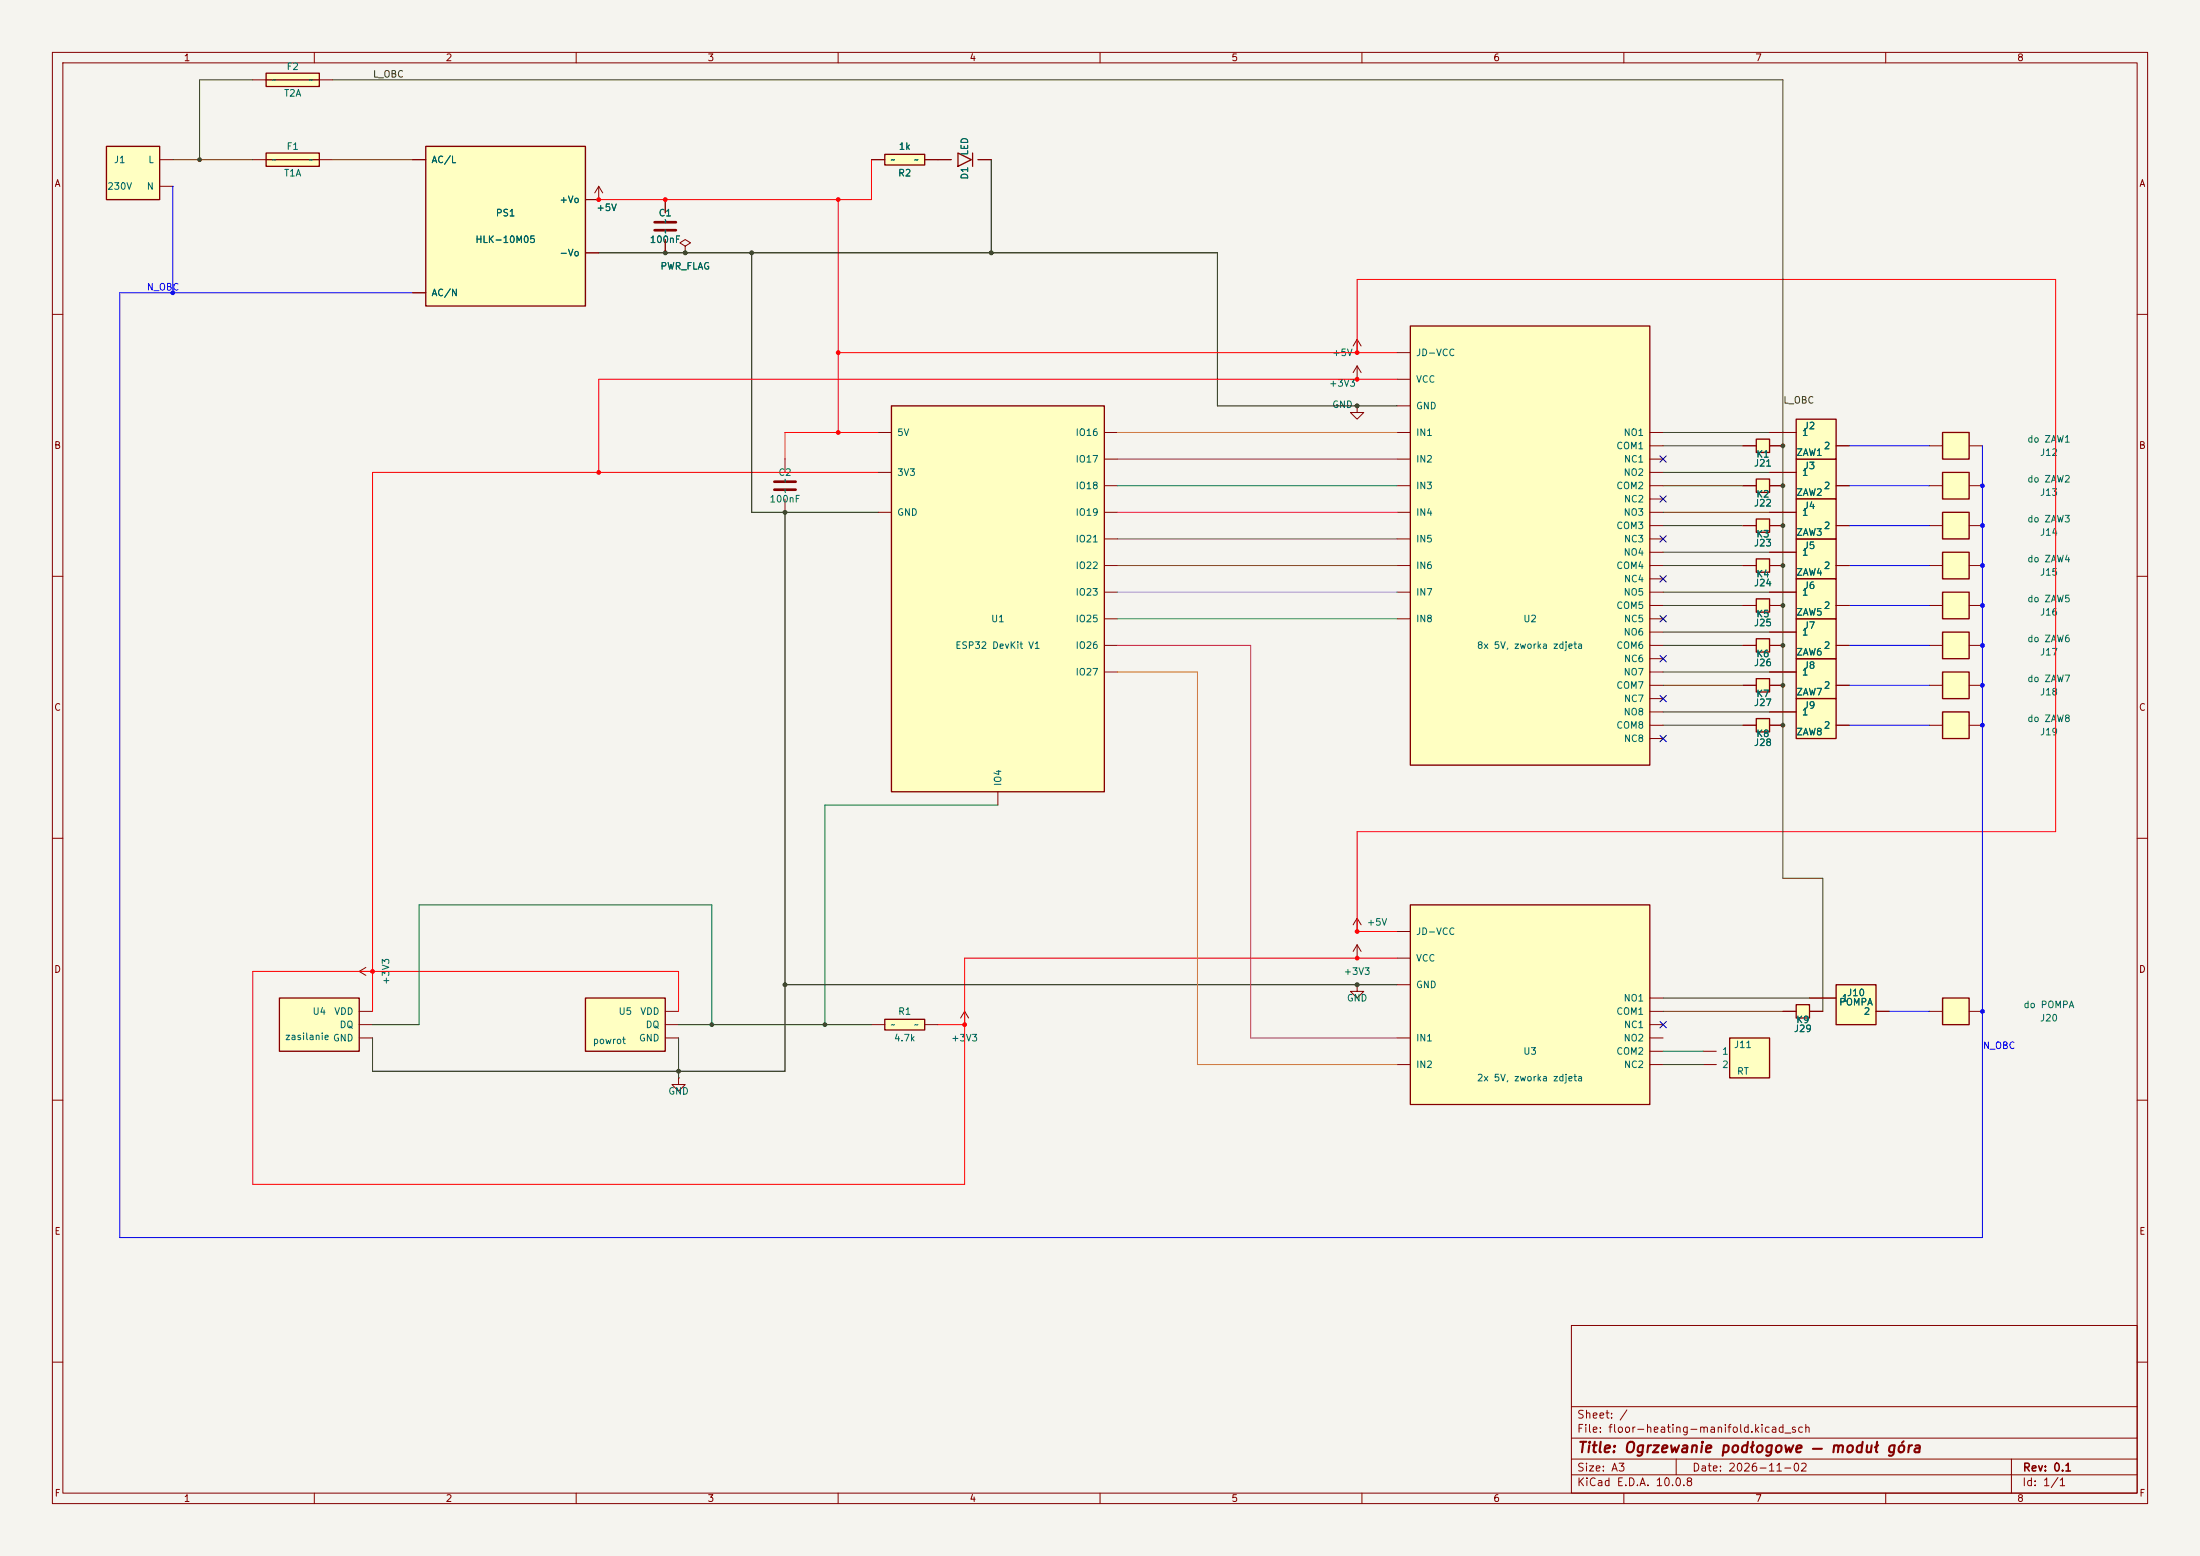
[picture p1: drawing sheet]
<svg xmlns="http://www.w3.org/2000/svg" width="420mm" height="297mm" viewBox="0 0 420 297" stroke-linecap="round" stroke-linejoin="round" font-family="sans-serif">
<path d="M0 0h420v297h-420z" fill="#f5f4ef" stroke="#f5f4ef" stroke-width=".19"/>
<g fill="none" stroke="#840000" stroke-width=".19">
<path d="M10 10h400v277h-400zM12 12h396v273h-396zM60 10v2M110 10v2M160 10v2M210 10v2M260 10v2M310 10v2M360 10v2M10 60h2M408 60h2M10 110h2"/>
<path d="M408 110h2M10 160h2M408 160h2M10 210h2M408 210h2M300 253h108v32h-108zM10 260h2M300 278.5h108M300 274.5h108M300 268.5h108M320 278.5v3M384 278.5v6.5"/>
<path d="M408 260h2M60 285v2M110 285v2M160 285v2M210 285v2M260 285v2M300 281.5h108M310 285v2M360 285v2"/>
</g>
<path d="M20.3 27.9h10.2v10.2h-10.2z" fill="#ffffc2"/>
<path d="M20.3 27.9h10.2v10.2h-10.2z" fill="none" stroke="#840000" stroke-width=".25"/>
<path d="M30.5 30.5h2.5M30.5 35.6h2.5" fill="none" stroke="#840000" stroke-width=".19"/>
<path d="M370.8 97.8h5.1v5.1h-5.1z" fill="#ffffc2"/>
<path d="M370.8 97.8h5.1v5.1h-5.1z" fill="none" stroke="#840000" stroke-width=".25"/>
<path d="M368.3 100.3h2.5M375.9 100.3h2.6" fill="none" stroke="#840000" stroke-width=".19"/>
<path d="M370.8 105.4h5.1v5.1h-5.1z" fill="#ffffc2"/>
<path d="M370.8 105.4h5.1v5.1h-5.1z" fill="none" stroke="#840000" stroke-width=".25"/>
<path d="M368.3 108h2.5M375.9 108h2.6" fill="none" stroke="#840000" stroke-width=".19"/>
<path d="M370.8 90.2h5.1v5.1h-5.1z" fill="#ffffc2"/>
<path d="M182.9 29.2l2.5 1.3-2.5 1.3zM185.7 29.2v2.6M370.8 90.2h5.1v5.1h-5.1z" fill="none" stroke="#840000" stroke-width=".25"/>
<path d="M179.1 30.5h2.5M186.7 30.5h2.5M368.3 92.7h2.5M375.9 92.7h2.6" fill="none" stroke="#840000" stroke-width=".19"/>
<path d="M168.9 29.5h7.6v2h-7.6z" fill="#ffffc2"/>
<path d="M168.9 29.5h7.6v2h-7.6z" fill="none" stroke="#840000" stroke-width=".25"/>
<path d="M166.4 30.5h2.5M176.5 30.5h2.6" fill="none" stroke="#840000" stroke-width=".19"/>
<path d="M50.8 29.2h10.2v2.6h-10.2z" fill="#ffffc2"/>
<path d="M50.8 29.2h10.2v2.6h-10.2zM50.8 30.5h10.2" fill="none" stroke="#840000" stroke-width=".25"/>
<path d="M48.3 30.5h2.5M61 30.5h2.5" fill="none" stroke="#840000" stroke-width=".19"/>
<path d="M50.8 14h10.2v2.5h-10.2z" fill="#ffffc2"/>
<path d="M50.8 14h10.2v2.5h-10.2zM50.8 15.2h10.2" fill="none" stroke="#840000" stroke-width=".25"/>
<path d="M48.3 15.2h2.5M61 15.2h2.5" fill="none" stroke="#840000" stroke-width=".19"/>
<path d="M335.3 121.9h2.5v2.6h-2.5z" fill="#ffffc2"/>
<path d="M335.3 121.9h2.5v2.6h-2.5z" fill="none" stroke="#840000" stroke-width=".25"/>
<path d="M332.7 123.2h2.6M337.8 123.2h2.6" fill="none" stroke="#840000" stroke-width=".19"/>
<path d="M370.8 82.6h5.1v5h-5.1z" fill="#ffffc2"/>
<path d="M370.8 82.6h5.1v5h-5.1z" fill="none" stroke="#840000" stroke-width=".25"/>
<path d="M368.3 85.1h2.5M375.9 85.1h2.6" fill="none" stroke="#840000" stroke-width=".19"/>
<path d="M335.3 114.3h2.5v2.5h-2.5z" fill="#ffffc2"/>
<path d="M335.3 114.3h2.5v2.5h-2.5z" fill="none" stroke="#840000" stroke-width=".25"/>
<path d="M130.8 47l1-.6-1-.7-1 .7 1 .6v1.3M130.8 48.3h.1M332.7 115.6h2.6M337.8 115.6h2.6" fill="none" stroke="#840000" stroke-width=".19"/>
<path d="M335.3 106.7h2.5v2.5h-2.5z" fill="#ffffc2"/>
<path d="M335.3 106.7h2.5v2.5h-2.5z" fill="none" stroke="#840000" stroke-width=".25"/>
<path d="M332.7 108h2.6M337.8 108h2.6" fill="none" stroke="#840000" stroke-width=".19"/>
<path d="M335.3 99.1h2.5v2.5h-2.5z" fill="#ffffc2"/>
<path d="M335.3 99.1h2.5v2.5h-2.5z" fill="none" stroke="#840000" stroke-width=".25"/>
<path d="M114.3 38.1h.1M114.3 35.6l-.8 1.2M114.3 35.6l.8 1.2M114.3 35.6v2.5M332.7 100.3h2.6M337.8 100.3h2.6" fill="none" stroke="#840000" stroke-width=".19"/>
<path d="M81.3 27.9h30.5v30.5h-30.5z" fill="#ffffc2"/>
<path d="M81.3 27.9h30.5v30.5h-30.5z" fill="none" stroke="#840000" stroke-width=".25"/>
<path d="M78.7 30.5h2.6M111.8 38.1h2.5M127 38.1v2.5M78.7 55.9h2.6M111.8 48.3h2.5M127 45.7v2.6" fill="none" stroke="#840000" stroke-width=".19"/>
<path d="M125 42.4h4M125 43.9h4" fill="none" stroke="#840000" stroke-width=".51"/>
<path d="M335.3 91.4h2.5v2.6h-2.5z" fill="#ffffc2"/>
<path d="M335.3 91.4h2.5v2.6h-2.5z" fill="none" stroke="#840000" stroke-width=".25"/>
<path d="M332.7 92.7h2.6M337.8 92.7h2.6" fill="none" stroke="#840000" stroke-width=".19"/>
<path d="M342.9 125.7h7.6v7.7h-7.6z" fill="#ffffc2"/>
<path d="M342.9 125.7h7.6v7.7h-7.6z" fill="none" stroke="#840000" stroke-width=".25"/>
<path d="M337.8 128.3h5.1M350.5 130.8h2.6" fill="none" stroke="#840000" stroke-width=".19"/>
<path d="M342.9 102.9h7.6v7.6h-7.6z" fill="#ffffc2"/>
<path d="M342.9 102.9h7.6v7.6h-7.6z" fill="none" stroke="#840000" stroke-width=".25"/>
<path d="M337.8 105.4h5.1M350.5 108h2.6" fill="none" stroke="#840000" stroke-width=".19"/>
<path d="M342.9 118.1h7.6v7.6h-7.6z" fill="#ffffc2"/>
<path d="M342.9 118.1h7.6v7.6h-7.6z" fill="none" stroke="#840000" stroke-width=".25"/>
<path d="M337.8 120.7h5.1M350.5 123.2h2.6" fill="none" stroke="#840000" stroke-width=".19"/>
<path d="M342.9 110.5h7.6v7.6h-7.6z" fill="#ffffc2"/>
<path d="M342.9 110.5h7.6v7.6h-7.6z" fill="none" stroke="#840000" stroke-width=".25"/>
<path d="M337.8 113h5.1M350.5 115.6h2.6" fill="none" stroke="#840000" stroke-width=".19"/>
<path d="M342.9 87.6h7.6v7.7h-7.6z" fill="#ffffc2"/>
<path d="M342.9 87.6h7.6v7.7h-7.6z" fill="none" stroke="#840000" stroke-width=".25"/>
<path d="M337.8 90.2h5.1M350.5 92.7h2.6" fill="none" stroke="#840000" stroke-width=".19"/>
<path d="M342.9 80h7.6v7.6h-7.6z" fill="#ffffc2"/>
<path d="M342.9 80h7.6v7.6h-7.6z" fill="none" stroke="#840000" stroke-width=".25"/>
<path d="M337.8 82.6h5.1M350.5 85.1h2.6" fill="none" stroke="#840000" stroke-width=".19"/>
<path d="M269.2 62.2h45.8v83.9h-45.8z" fill="#ffffc2"/>
<path d="M269.2 62.2h45.8v83.9h-45.8z" fill="none" stroke="#840000" stroke-width=".25"/>
<g fill="none" stroke="#840000" stroke-width=".19">
<path d="M266.7 67.3h2.5M266.7 72.4h2.5M266.7 77.5h2.5M266.7 82.6h2.5M266.7 87.6h2.5M266.7 92.7h2.5M266.7 97.8h2.5M315 82.6h2.5M315 87.6h2.5M315 92.7h2.5M315 97.8h2.5M315 85.1h2.5"/>
<path d="M315 90.2h2.5M315 95.3h2.5M266.7 102.9h2.5M266.7 108h2.5M266.7 113h2.5M266.7 118.1h2.5M315 102.9h2.5M315 108h2.5M315 113h2.5M315 118.1h2.5M315 100.3h2.5M315 105.4h2.5"/>
<path d="M315 110.5h2.5M315 115.6h2.5M315 120.7h2.5M315 123.2h2.5M315 125.7h2.5M315 128.3h2.5M315 130.8h2.5M315 133.4h2.5M315 135.9h2.5M315 138.4h2.5M315 141h2.5"/>
</g>
<path d="M342.9 95.3h7.6v7.6h-7.6z" fill="#ffffc2"/>
<path d="M342.9 95.3h7.6v7.6h-7.6z" fill="none" stroke="#840000" stroke-width=".25"/>
<path d="M337.8 97.8h5.1M350.5 100.3h2.6" fill="none" stroke="#840000" stroke-width=".19"/>
<path d="M335.3 83.8h2.5v2.6h-2.5z" fill="#ffffc2"/>
<path d="M335.3 83.8h2.5v2.6h-2.5z" fill="none" stroke="#840000" stroke-width=".25"/>
<path d="M332.7 85.1h2.6M337.8 85.1h2.6" fill="none" stroke="#840000" stroke-width=".19"/>
<path d="M170.2 77.5h40.6v73.6h-40.6z" fill="#ffffc2"/>
<path d="M170.2 77.5h40.6v73.6h-40.6z" fill="none" stroke="#840000" stroke-width=".25"/>
<g fill="none" stroke="#840000" stroke-width=".19">
<path d="M167.6 82.6h2.6M167.6 90.2h2.6M167.6 97.8h2.6M210.8 82.6h2.6M210.8 97.8h2.6M210.8 87.6h2.6M210.8 92.7h2.6M210.8 102.9h2.6M210.8 108h2.6M210.8 113h2.6M210.8 118.1h2.6M210.8 123.2h2.6"/>
<path d="M210.8 128.3h2.6M190.5 151.1v2.6"/>
</g>
<path d="M335.3 137.2h2.5v2.5h-2.5z" fill="#ffffc2"/>
<path d="M335.3 137.2h2.5v2.5h-2.5z" fill="none" stroke="#840000" stroke-width=".25"/>
<path d="M332.7 138.4h2.6M337.8 138.4h2.6" fill="none" stroke="#840000" stroke-width=".19"/>
<path d="M335.3 129.5h2.5v2.6h-2.5z" fill="#ffffc2"/>
<path d="M335.3 129.5h2.5v2.6h-2.5z" fill="none" stroke="#840000" stroke-width=".25"/>
<path d="M332.7 130.8h2.6M337.8 130.8h2.6" fill="none" stroke="#840000" stroke-width=".19"/>
<path d="M342.9 133.4h7.6v7.6h-7.6z" fill="#ffffc2"/>
<path d="M342.9 133.4h7.6v7.6h-7.6z" fill="none" stroke="#840000" stroke-width=".25"/>
<path d="M337.8 135.9h5.1M350.5 138.4h2.6" fill="none" stroke="#840000" stroke-width=".19"/>
<path d="M370.8 128.3h5.1v5.1h-5.1z" fill="#ffffc2"/>
<path d="M370.8 128.3h5.1v5.1h-5.1z" fill="none" stroke="#840000" stroke-width=".25"/>
<path d="M368.3 130.8h2.5M375.9 130.8h2.6" fill="none" stroke="#840000" stroke-width=".19"/>
<path d="M370.8 135.9h5.1v5.1h-5.1z" fill="#ffffc2"/>
<path d="M370.8 135.9h5.1v5.1h-5.1z" fill="none" stroke="#840000" stroke-width=".25"/>
<path d="M368.3 138.4h2.5M375.9 138.4h2.6" fill="none" stroke="#840000" stroke-width=".19"/>
<path d="M370.8 120.7h5.1v5h-5.1z" fill="#ffffc2"/>
<path d="M370.8 120.7h5.1v5h-5.1z" fill="none" stroke="#840000" stroke-width=".25"/>
<path d="M368.3 123.2h2.5M375.9 123.2h2.6" fill="none" stroke="#840000" stroke-width=".19"/>
<path d="M370.8 113h5.1v5.1h-5.1z" fill="#ffffc2"/>
<path d="M370.8 113h5.1v5.1h-5.1z" fill="none" stroke="#840000" stroke-width=".25"/>
<path d="M259.1 72.4h.1M259.1 69.9l-.8 1.2M259.1 69.9l.7 1.2M259.1 69.9v2.5M368.3 115.6h2.5M375.9 115.6h2.6" fill="none" stroke="#840000" stroke-width=".19"/>
<path d="M370.8 190.5h5.1v5.1h-5.1z" fill="#ffffc2"/>
<path d="M370.8 190.5h5.1v5.1h-5.1z" fill="none" stroke="#840000" stroke-width=".25"/>
<path d="M368.3 193h2.5M375.9 193h2.6" fill="none" stroke="#840000" stroke-width=".19"/>
<path d="M111.8 190.5h15.2v10.2h-15.2z" fill="#ffffc2"/>
<path d="M111.8 190.5h15.2v10.2h-15.2z" fill="none" stroke="#840000" stroke-width=".25"/>
<path d="M68.6 185.4l1.2 .8M68.6 185.4h2.5M69.8 184.7l-1.2 .7M71.1 185.4h.1M127 193h2.5M127 195.6h2.5M127 198.1h2.5" fill="none" stroke="#840000" stroke-width=".19"/>
<path d="M53.3 190.5h15.3v10.2h-15.3z" fill="#ffffc2"/>
<path d="M53.3 190.5h15.3v10.2h-15.3z" fill="none" stroke="#840000" stroke-width=".25"/>
<path d="M68.6 193h2.5M68.6 195.6h2.5M68.6 198.1h2.5M129.5 205.7v1.3h1.3l-1.3 1.3-1.2-1.3h1.2M129.5 205.7h.1" fill="none" stroke="#840000" stroke-width=".19"/>
<path d="M168.9 194.6h7.6v2h-7.6z" fill="#ffffc2"/>
<path d="M168.9 194.6h7.6v2h-7.6z" fill="none" stroke="#840000" stroke-width=".25"/>
<path d="M166.4 195.6h2.5M176.5 195.6h2.6" fill="none" stroke="#840000" stroke-width=".19"/>
<path d="M342.9 191.8h2.5v2.5h-2.5z" fill="#ffffc2"/>
<path d="M342.9 191.8h2.5v2.5h-2.5z" fill="none" stroke="#840000" stroke-width=".25"/>
<path d="M340.4 193h2.5M345.4 193h2.6" fill="none" stroke="#840000" stroke-width=".19"/>
<path d="M350.5 188h7.6v7.6h-7.6z" fill="#ffffc2"/>
<path d="M350.5 188h7.6v7.6h-7.6z" fill="none" stroke="#840000" stroke-width=".25"/>
<g fill="none" stroke="#840000" stroke-width=".19">
<path d="M259.1 67.3h.1M259.1 77.5v1.2h1.2l-1.2 1.3-1.3-1.3h1.3M259.1 77.5h.1M259.1 64.8l-.8 1.2M259.1 64.8l.7 1.2M259.1 64.8v2.5M149.9 87.6v2.6M149.9 95.3v2.5M259.1 177.8h.1M259.1 175.3v2.5M259.1 175.3l-.8 1.2M259.1 175.3l.7 1.2"/>
<path d="M184.1 195.6h.1M184.1 193l-.7 1.3M184.1 193l.8 1.3M184.1 193v2.6M259.1 182.9h.1M259.1 188v1.2h1.2l-1.2 1.3-1.3-1.3h1.3M259.1 188h.1M259.1 180.3v2.6M259.1 180.3l-.8 1.3M259.1 180.3l.7 1.3M345.4 190.5h5.1M358.1 193h2.6"/>
</g>
<path d="M147.8 91.9h4.1M147.8 93.5h4.1" fill="none" stroke="#840000" stroke-width=".51"/>
<path d="M269.2 172.7h45.8v38.1h-45.8z" fill="#ffffc2"/>
<path d="M269.2 172.7h45.8v38.1h-45.8z" fill="none" stroke="#840000" stroke-width=".25"/>
<path d="M266.7 177.8h2.5M266.7 182.9h2.5M266.7 188h2.5M266.7 198.1h2.5M315 198.1h2.5M315 190.5h2.5M315 193h2.5M315 195.6h2.5M266.7 203.2h2.5M315 203.2h2.5M315 200.7h2.5" fill="none" stroke="#840000" stroke-width=".19"/>
<path d="M330.2 198.1h7.6v7.6h-7.6z" fill="#ffffc2"/>
<path d="M330.2 198.1h7.6v7.6h-7.6z" fill="none" stroke="#840000" stroke-width=".25"/>
<g fill="none" stroke="#840000" stroke-width=".19">
<path d="M78.7 30.5h2.6M111.8 38.1h2.5M114.3 38.1h.1M127 38.1v2.5M166.4 30.5h2.5M176.5 30.5h5.1M186.7 30.5h2.5M78.7 55.9h2.6M111.8 48.3h2.5M127 45.7v2.6M130.8 48.3h.1M332.7 92.7h2.6"/>
<path d="M332.7 85.1h2.6M337.8 90.2h5.1M337.8 92.7h2.6M337.8 82.6h5.1M337.8 85.1h2.6M337.8 97.8h5.1M350.5 92.7h2.6M350.5 85.1h2.6M332.7 108h2.6M332.7 115.6h2.6M332.7 100.3h2.6M337.8 105.4h5.1"/>
<path d="M337.8 108h2.6M337.8 113h5.1M337.8 115.6h2.6M337.8 100.3h2.6M350.5 108h2.6M350.5 115.6h2.6M350.5 100.3h2.6M332.7 123.2h2.6M332.7 130.8h2.6M332.7 138.4h2.6M337.8 120.7h5.1M337.8 123.2h2.6"/>
<path d="M337.8 128.3h5.1M337.8 130.8h2.6M337.8 138.4h2.6M337.8 135.9h5.1M350.5 123.2h2.6M350.5 130.8h2.6M350.5 138.4h2.6M340.4 193h2.5M345.4 190.5h5.1M345.4 193h2.6M358.1 193h2.6M325.1 200.7h2.6"/>
<path d="M325.1 203.2h2.6"/>
</g>
<path d="M160 38.1v44.5M166.4 30.5v7.6h-52.1M160 67.3h106.7M259.1 67.3v-14h133.3v105.5h-133.3v19h7.6M266.7 72.4h-152.4v17.8M167.6 82.6h-17.7v5M167.6 90.2h-96.5v102.8M179.1 195.6h5M266.7 182.9h-82.6v43.2h-135.8v-40.7h81.2v7.6" fill="none" stroke="#f00" stroke-width=".19"/>
<path d="M33 35.6v20.3M78.7 55.9h-55.8v180.3h355.6v-151.1M353.1 92.7h15.2M353.1 85.1h15.2M353.1 100.3h15.2M353.1 108h15.2M353.1 115.6h15.2M353.1 138.4h15.2M353.1 130.8h15.2M353.1 123.2h15.2M360.7 193h7.6" fill="none" stroke="#00f" stroke-width=".19"/>
<g fill="none" stroke="#484800" stroke-width=".19">
<path d="M48.3 15.2h-10.2v15.3M63.5 15.2h276.9v152.4h7.6v25.4M33 30.5h15.3M63.5 30.5h15.2M317.5 85.1h15.2M317.5 97.8h20.3M317.5 90.2h20.3M317.5 92.7h15.2M317.5 82.6h20.3M317.5 100.3h15.2M317.5 108h15.2M317.5 113h20.3"/>
<path d="M317.5 115.6h15.2M317.5 105.4h20.3M317.5 128.3h20.3M317.5 123.2h15.2M317.5 130.8h15.2M317.5 135.9h20.3M317.5 138.4h15.2M317.5 120.7h20.3M317.5 193h22.9M317.5 190.5h27.9"/>
</g>
<path d="M189.2 30.5v17.8M114.3 48.3h118.1v29.2h34.3M143.5 48.3v49.5h24.1M149.9 97.8v106.7h-78.8v-6.4M129.5 198.1v7.6M149.9 188h116.8" fill="none" stroke="#000" stroke-width=".19"/>
<path d="M317.5 203.2h7.6M317.5 200.7h7.6" fill="none" stroke="#009600" stroke-width=".19"/>
<path d="M213.4 128.3h15.2v74.9h38.1" fill="none" stroke="#daa520" stroke-width=".19"/>
<path d="M190.5 153.7h-33v41.9M71.1 195.6h8.9v-22.9h55.9v22.9M129.5 195.6h36.9" fill="none" stroke="#008000" stroke-width=".19"/>
<path d="M213.4 82.6h53.3" fill="none" stroke="#ff8000" stroke-width=".19"/>
<path d="M213.4 123.2h25.4v74.9h27.9" fill="none" stroke="#c71585" stroke-width=".19"/>
<path d="M213.4 118.1h53.3" fill="none" stroke="#32cd32" stroke-width=".19"/>
<path d="M213.4 113h53.3" fill="none" stroke="#1e90ff" stroke-width=".19"/>
<path d="M213.4 97.8h53.3" fill="none" stroke="#ff1493" stroke-width=".19"/>
<path d="M213.4 87.6h53.3" fill="none" stroke="#800080" stroke-width=".19"/>
<path d="M213.4 108h53.3" fill="none" stroke="#8b4513" stroke-width=".19"/>
<path d="M213.4 92.7h53.3" fill="none" stroke="#008080" stroke-width=".19"/>
<path d="M213.4 102.9h53.3" fill="none" stroke="#4b0082" stroke-width=".19"/>
<g fill="none" stroke="#000084" stroke-width=".19">
<path d="M316.9 87l1.2 1.2M316.9 94.6l1.2 1.3M318.1 87l-1.2 1.2M318.1 94.6l-1.2 1.3M316.9 117.5l1.2 1.2M316.9 109.9l1.2 1.2M316.9 102.3l1.2 1.2M318.1 117.5l-1.2 1.2M318.1 109.9l-1.2 1.2M318.1 102.3l-1.2 1.2M316.9 132.7l1.2 1.3M316.9 125.1l1.2 1.2"/>
<path d="M318.1 132.7l-1.2 1.3M318.1 125.1l-1.2 1.2M316.9 140.4l1.2 1.2M318.1 140.4l-1.2 1.2M316.9 195l1.2 1.2M318.1 195l-1.2 1.2"/>
</g>
<circle cx="259.1" cy="188" r=".46" fill="#000"/>
<g fill="#f00">
<circle cx="184.1" cy="195.6" r=".46"/>
<circle cx="259.1" cy="177.8" r=".46"/>
</g>
<circle cx="189.2" cy="48.3" r=".46" fill="#000"/>
<g fill="#f00">
<circle cx="160" cy="38.1" r=".46"/>
<circle cx="259.1" cy="182.9" r=".46"/>
<circle cx="71.1" cy="185.4" r=".46"/>
</g>
<circle cx="157.5" cy="195.6" r=".46" fill="#008000"/>
<g fill="#000">
<circle cx="149.9" cy="188" r=".46"/>
<circle cx="129.5" cy="204.5" r=".46"/>
</g>
<circle cx="135.9" cy="195.6" r=".46" fill="#008000"/>
<circle cx="130.8" cy="48.3" r=".46" fill="#000"/>
<g fill="#f00">
<circle cx="114.3" cy="38.1" r=".46"/>
<circle cx="127" cy="38.1" r=".46"/>
</g>
<g fill="#000">
<circle cx="127" cy="48.3" r=".46"/>
<circle cx="143.5" cy="48.3" r=".46"/>
<circle cx="259.1" cy="77.5" r=".46"/>
</g>
<circle cx="259.1" cy="72.4" r=".46" fill="#f00"/>
<circle cx="33" cy="55.9" r=".46" fill="#00f"/>
<circle cx="38.1" cy="30.5" r=".46" fill="#484800"/>
<g fill="#f00">
<circle cx="160" cy="67.3" r=".46"/>
<circle cx="160" cy="82.6" r=".46"/>
</g>
<g fill="#484800">
<circle cx="340.4" cy="108" r=".46"/>
<circle cx="340.4" cy="92.7" r=".46"/>
<circle cx="340.4" cy="100.3" r=".46"/>
</g>
<circle cx="259.1" cy="67.3" r=".46" fill="#f00"/>
<circle cx="340.4" cy="85.1" r=".46" fill="#484800"/>
<g fill="#00f">
<circle cx="378.5" cy="92.7" r=".46"/>
<circle cx="378.5" cy="100.3" r=".46"/>
<circle cx="378.5" cy="108" r=".46"/>
<circle cx="378.5" cy="115.6" r=".46"/>
</g>
<circle cx="340.4" cy="130.8" r=".46" fill="#484800"/>
<circle cx="378.5" cy="138.4" r=".46" fill="#00f"/>
<g fill="#484800">
<circle cx="340.4" cy="123.2" r=".46"/>
<circle cx="340.4" cy="115.6" r=".46"/>
</g>
<g fill="#00f">
<circle cx="378.5" cy="123.2" r=".46"/>
<circle cx="378.5" cy="130.8" r=".46"/>
</g>
<circle cx="340.4" cy="138.4" r=".46" fill="#484800"/>
<circle cx="378.5" cy="193" r=".46" fill="#00f"/>
<circle cx="114.3" cy="90.2" r=".46" fill="#f00"/>
<circle cx="149.9" cy="97.8" r=".46" fill="#000"/>
<text font-size="2" fill="#840000" x="301" y="277.8">Title: Ogrzewanie podłogowe — moduł góra</text>
<g font-size="1.5" fill="#840000">
<text x="300.9" y="273.8">File: floor-heating-manifold.kicad_sch</text>
<text x="300.9" y="271.1">Sheet: /</text>
<text x="300.9" y="281.2">Size: A3</text>
<text x="322.9" y="281.2">Date: 2026-11-02</text>
<text x="386" y="281.2">Rev: 0.1</text>
<text x="300.9" y="284">KiCad E.D.A. 10.0.8</text>
<text x="385.9" y="284">Id: 1/1</text>
</g>
<g font-size="1.3" fill="#840000">
<text x="35" y="12">1</text>
<text x="85" y="12">2</text>
<text x="135" y="12">3</text>
<text x="185" y="12">4</text>
<text x="235" y="12">5</text>
<text x="285" y="12">6</text>
<text x="335" y="12">7</text>
<text x="385" y="12">8</text>
<text x="10.3" y="36">A</text>
<text x="408.3" y="36">A</text>
<text x="10.2" y="86">B</text>
<text x="408.2" y="86">B</text>
<text x="10.2" y="136">C</text>
<text x="408.2" y="136">C</text>
<text x="10.2" y="186">D</text>
<text x="408.2" y="186">D</text>
<text x="10.3" y="236">E</text>
<text x="408.3" y="236">E</text>
<text x="10.3" y="286">F</text>
<text x="35" y="287">1</text>
<text x="85" y="287">2</text>
<text x="135" y="287">3</text>
<text x="185" y="287">4</text>
<text x="235" y="287">5</text>
<text x="285" y="287">6</text>
<text x="335" y="287">7</text>
<text x="385" y="287">8</text>
<text x="408.3" y="286">F</text>
</g>
<g font-size="1.3" fill="#006464">
<text x="51.8" y="16.2">~</text>
<text x="54.6" y="13.7">F2</text>
<text x="58.8" y="16.2">~</text>
<text x="54.1" y="18.7">T2A</text>
<text x="54.6" y="28.9">F1</text>
<text x="171.5" y="28.9">1k</text>
<text x="185.1" y="29.8" transform="rotate(-90 185.1 29.8)">LED</text>
<text x="21.6" y="31.4">J1</text>
<text x="28.2" y="31.4">L</text>
<text x="51.8" y="31.4">~</text>
<text x="54.1" y="34">T1A</text>
<text x="58.8" y="31.4">~</text>
<text x="82.3" y="31.4">AC/L</text>
<text x="169.9" y="31.4">~</text>
<text x="171.4" y="34">R2</text>
<text x="174.4" y="31.4">~</text>
<text x="185.1" y="34.4" transform="rotate(-90 185.1 34.4)">D1</text>
<text x="20.4" y="36.5">230V</text>
<text x="27.9" y="36.5">N</text>
<text x="94.5" y="41.6">PS1</text>
<text x="106.7" y="39.1">+Vo</text>
<text x="113.8" y="40.6">+5V</text>
<text x="125.6" y="41.6">C1</text>
<text x="90.6" y="46.7">HLK-10M05</text>
<text x="123.9" y="46.7">100nF</text>
<text x="128" y="44.7" transform="rotate(-90 128 44.7)">~</text>
<text x="128" y="42.8" transform="rotate(-90 128 42.8)">~</text>
<text x="106.7" y="49.2">-Vo</text>
<text x="126" y="51.8">PWR_FLAG</text>
<text x="82.3" y="56.8">AC/N</text>
<text x="254.2" y="68.3">+5V</text>
<text x="270.2" y="68.3">JD-VCC</text>
<text x="253.6" y="74.1">+3V3</text>
<text x="270.2" y="73.4">VCC</text>
<text x="171.2" y="83.5">5V</text>
<text x="205.2" y="83.5">IO16</text>
<text x="254.2" y="78.2">GND</text>
<text x="270.2" y="78.4">GND</text>
<text x="270.2" y="83.5">IN1</text>
<text x="309.8" y="83.5">NO1</text>
<text x="343.9" y="83.5">1</text>
<text x="344.2" y="82.2">J2</text>
<text x="205.2" y="88.6">IO17</text>
<text x="270.2" y="88.6">IN2</text>
<text x="308.5" y="86.1">COM1</text>
<text x="309.9" y="88.6">NC1</text>
<text x="334.7" y="89.4">J21</text>
<text x="335.2" y="87.7">K1</text>
<text x="342.8" y="87.3">ZAW1</text>
<text x="344.2" y="89.9">J3</text>
<text x="348.1" y="86.1">2</text>
<text x="386.9" y="84.8">do ZAW1</text>
<text x="389.3" y="87.3">J12</text>
<text x="148.5" y="91.1">C2</text>
<text x="150.8" y="94.3" transform="rotate(-90 150.8 94.3)">~</text>
<text x="150.8" y="92.3" transform="rotate(-90 150.8 92.3)">~</text>
<text x="171.2" y="91.1">3V3</text>
<text x="205.2" y="93.7">IO18</text>
<text x="270.2" y="93.7">IN3</text>
<text x="308.5" y="93.7">COM2</text>
<text x="309.8" y="91.1">NO2</text>
<text x="335.2" y="95.3">K2</text>
<text x="342.8" y="94.9">ZAW2</text>
<text x="343.9" y="91.1">1</text>
<text x="348.1" y="93.7">2</text>
<text x="386.9" y="92.4">do ZAW2</text>
<text x="389.3" y="94.9">J13</text>
<text x="146.8" y="96.2">100nF</text>
<text x="171.2" y="98.8">GND</text>
<text x="205.2" y="98.8">IO19</text>
<text x="270.2" y="98.8">IN4</text>
<text x="308.5" y="101.3">COM3</text>
<text x="309.8" y="98.8">NO3</text>
<text x="309.9" y="96.2">NC2</text>
<text x="334.7" y="97">J22</text>
<text x="343.9" y="98.8">1</text>
<text x="344.2" y="97.5">J4</text>
<text x="348.1" y="101.3">2</text>
<text x="386.9" y="100">do ZAW3</text>
<text x="205.2" y="103.8">IO21</text>
<text x="270.2" y="103.8">IN5</text>
<text x="309.8" y="106.4">NO4</text>
<text x="309.9" y="103.8">NC3</text>
<text x="334.7" y="104.6">J23</text>
<text x="335.2" y="102.9">K3</text>
<text x="342.8" y="102.6">ZAW3</text>
<text x="343.9" y="106.4">1</text>
<text x="344.2" y="105.1">J5</text>
<text x="386.9" y="107.6">do ZAW4</text>
<text x="389.3" y="102.6">J14</text>
<text x="205.2" y="108.9">IO22</text>
<text x="205.2" y="114">IO23</text>
<text x="270.2" y="108.9">IN6</text>
<text x="270.2" y="114">IN7</text>
<text x="308.5" y="108.9">COM4</text>
<text x="309.8" y="114">NO5</text>
<text x="309.9" y="111.5">NC4</text>
<text x="334.7" y="112.2">J24</text>
<text x="335.2" y="110.5">K4</text>
<text x="342.8" y="110.2">ZAW4</text>
<text x="343.9" y="114">1</text>
<text x="344.2" y="112.7">J6</text>
<text x="348.1" y="108.9">2</text>
<text x="389.3" y="110.2">J15</text>
<text x="189.1" y="119.1">U1</text>
<text x="205.2" y="119.1">IO25</text>
<text x="270.2" y="119.1">IN8</text>
<text x="290.7" y="119.1">U2</text>
<text x="308.5" y="116.5">COM5</text>
<text x="309.9" y="119.1">NC5</text>
<text x="334.7" y="119.8">J25</text>
<text x="335.2" y="118.1">K5</text>
<text x="342.8" y="117.8">ZAW5</text>
<text x="348.1" y="116.5">2</text>
<text x="386.9" y="115.3">do ZAW5</text>
<text x="389.3" y="117.8">J16</text>
<text x="182.3" y="124.2">ESP32 DevKit V1</text>
<text x="205.2" y="124.2">IO26</text>
<text x="281.8" y="124.2">8x 5V, zworka zdjeta</text>
<text x="308.5" y="124.2">COM6</text>
<text x="309.8" y="121.6">NO6</text>
<text x="335.2" y="125.8">K6</text>
<text x="342.8" y="125.4">ZAW6</text>
<text x="343.9" y="121.6">1</text>
<text x="344.2" y="120.3">J7</text>
<text x="348.1" y="124.2">2</text>
<text x="386.9" y="122.9">do ZAW6</text>
<text x="389.3" y="125.4">J17</text>
<text x="205.2" y="129.2">IO27</text>
<text x="308.5" y="131.8">COM7</text>
<text x="309.8" y="129.2">NO7</text>
<text x="309.9" y="126.7">NC6</text>
<text x="334.7" y="127.5">J26</text>
<text x="343.9" y="129.2">1</text>
<text x="344.2" y="128">J8</text>
<text x="348.1" y="131.8">2</text>
<text x="386.9" y="130.5">do ZAW7</text>
<text x="309.8" y="136.9">NO8</text>
<text x="309.9" y="134.3">NC7</text>
<text x="334.7" y="135.1">J27</text>
<text x="335.2" y="133.4">K7</text>
<text x="342.8" y="133">ZAW7</text>
<text x="343.9" y="136.9">1</text>
<text x="344.2" y="135.6">J9</text>
<text x="389.3" y="133">J18</text>
<text x="308.5" y="139.4">COM8</text>
<text x="309.9" y="141.9">NC8</text>
<text x="334.7" y="142.7">J28</text>
<text x="335.2" y="141">K8</text>
<text x="342.8" y="140.7">ZAW8</text>
<text x="348.1" y="139.4">2</text>
<text x="386.9" y="138.1">do ZAW8</text>
<text x="389.3" y="140.7">J19</text>
<text x="191.5" y="150.1" transform="rotate(-90 191.5 150.1)">IO4</text>
<text x="260.8" y="177">+5V</text>
<text x="270.2" y="178.8">JD-VCC</text>
<text x="270.2" y="183.8">VCC</text>
<text x="74.6" y="188.1" transform="rotate(-90 74.6 188.1)">+3V3</text>
<text x="256.4" y="186.4">+3V3</text>
<text x="257" y="191.5">GND</text>
<text x="270.2" y="188.9">GND</text>
<text x="309.8" y="191.5">NO1</text>
<text x="351.5" y="191.5">1</text>
<text x="352.5" y="190.4">J10</text>
<text x="59.6" y="194">U4</text>
<text x="63.7" y="194">VDD</text>
<text x="64.7" y="196.5">DQ</text>
<text x="118" y="194">U5</text>
<text x="122.1" y="194">VDD</text>
<text x="123.2" y="196.5">DQ</text>
<text x="169.9" y="196.5">~</text>
<text x="171.4" y="194">R1</text>
<text x="174.4" y="196.5">~</text>
<text x="308.5" y="194">COM1</text>
<text x="309.9" y="196.5">NC1</text>
<text x="342.3" y="197.3">J29</text>
<text x="342.8" y="195.6">K9</text>
<text x="351" y="192.2">POMPA</text>
<text x="355.7" y="194">2</text>
<text x="386.2" y="192.7">do POMPA</text>
<text x="389.3" y="195.3">J20</text>
<text x="54.3" y="198.8">zasilanie GND</text>
<text x="113.1" y="199.6">powrot</text>
<text x="121.9" y="199.1">GND</text>
<text x="170.6" y="199.1">4.7k</text>
<text x="181.5" y="199.1">+3V3</text>
<text x="270.2" y="199.1">IN1</text>
<text x="290.7" y="201.6">U3</text>
<text x="308.5" y="201.6">COM2</text>
<text x="309.8" y="199.1">NO2</text>
<text x="328.6" y="201.6">1</text>
<text x="330.9" y="200.4">J11</text>
<text x="127.5" y="209.2">GND</text>
<text x="270.2" y="204.2">IN2</text>
<text x="281.8" y="206.7">2x 5V, zworka zdjeta</text>
<text x="309.9" y="204.2">NC2</text>
<text x="328.6" y="204.2">2</text>
<text x="331.5" y="205.4">RT</text>
</g>
<g font-size="1.3" fill="#484800">
<text x="71.1" y="15.1">L_OBC</text>
<text x="340.3" y="77.3">L_OBC</text>
</g>
<g font-size="1.3" fill="#00f">
<text x="27.9" y="55.8">N_OBC</text>
<text x="378.4" y="200.5">N_OBC</text>
</g>
</svg>
